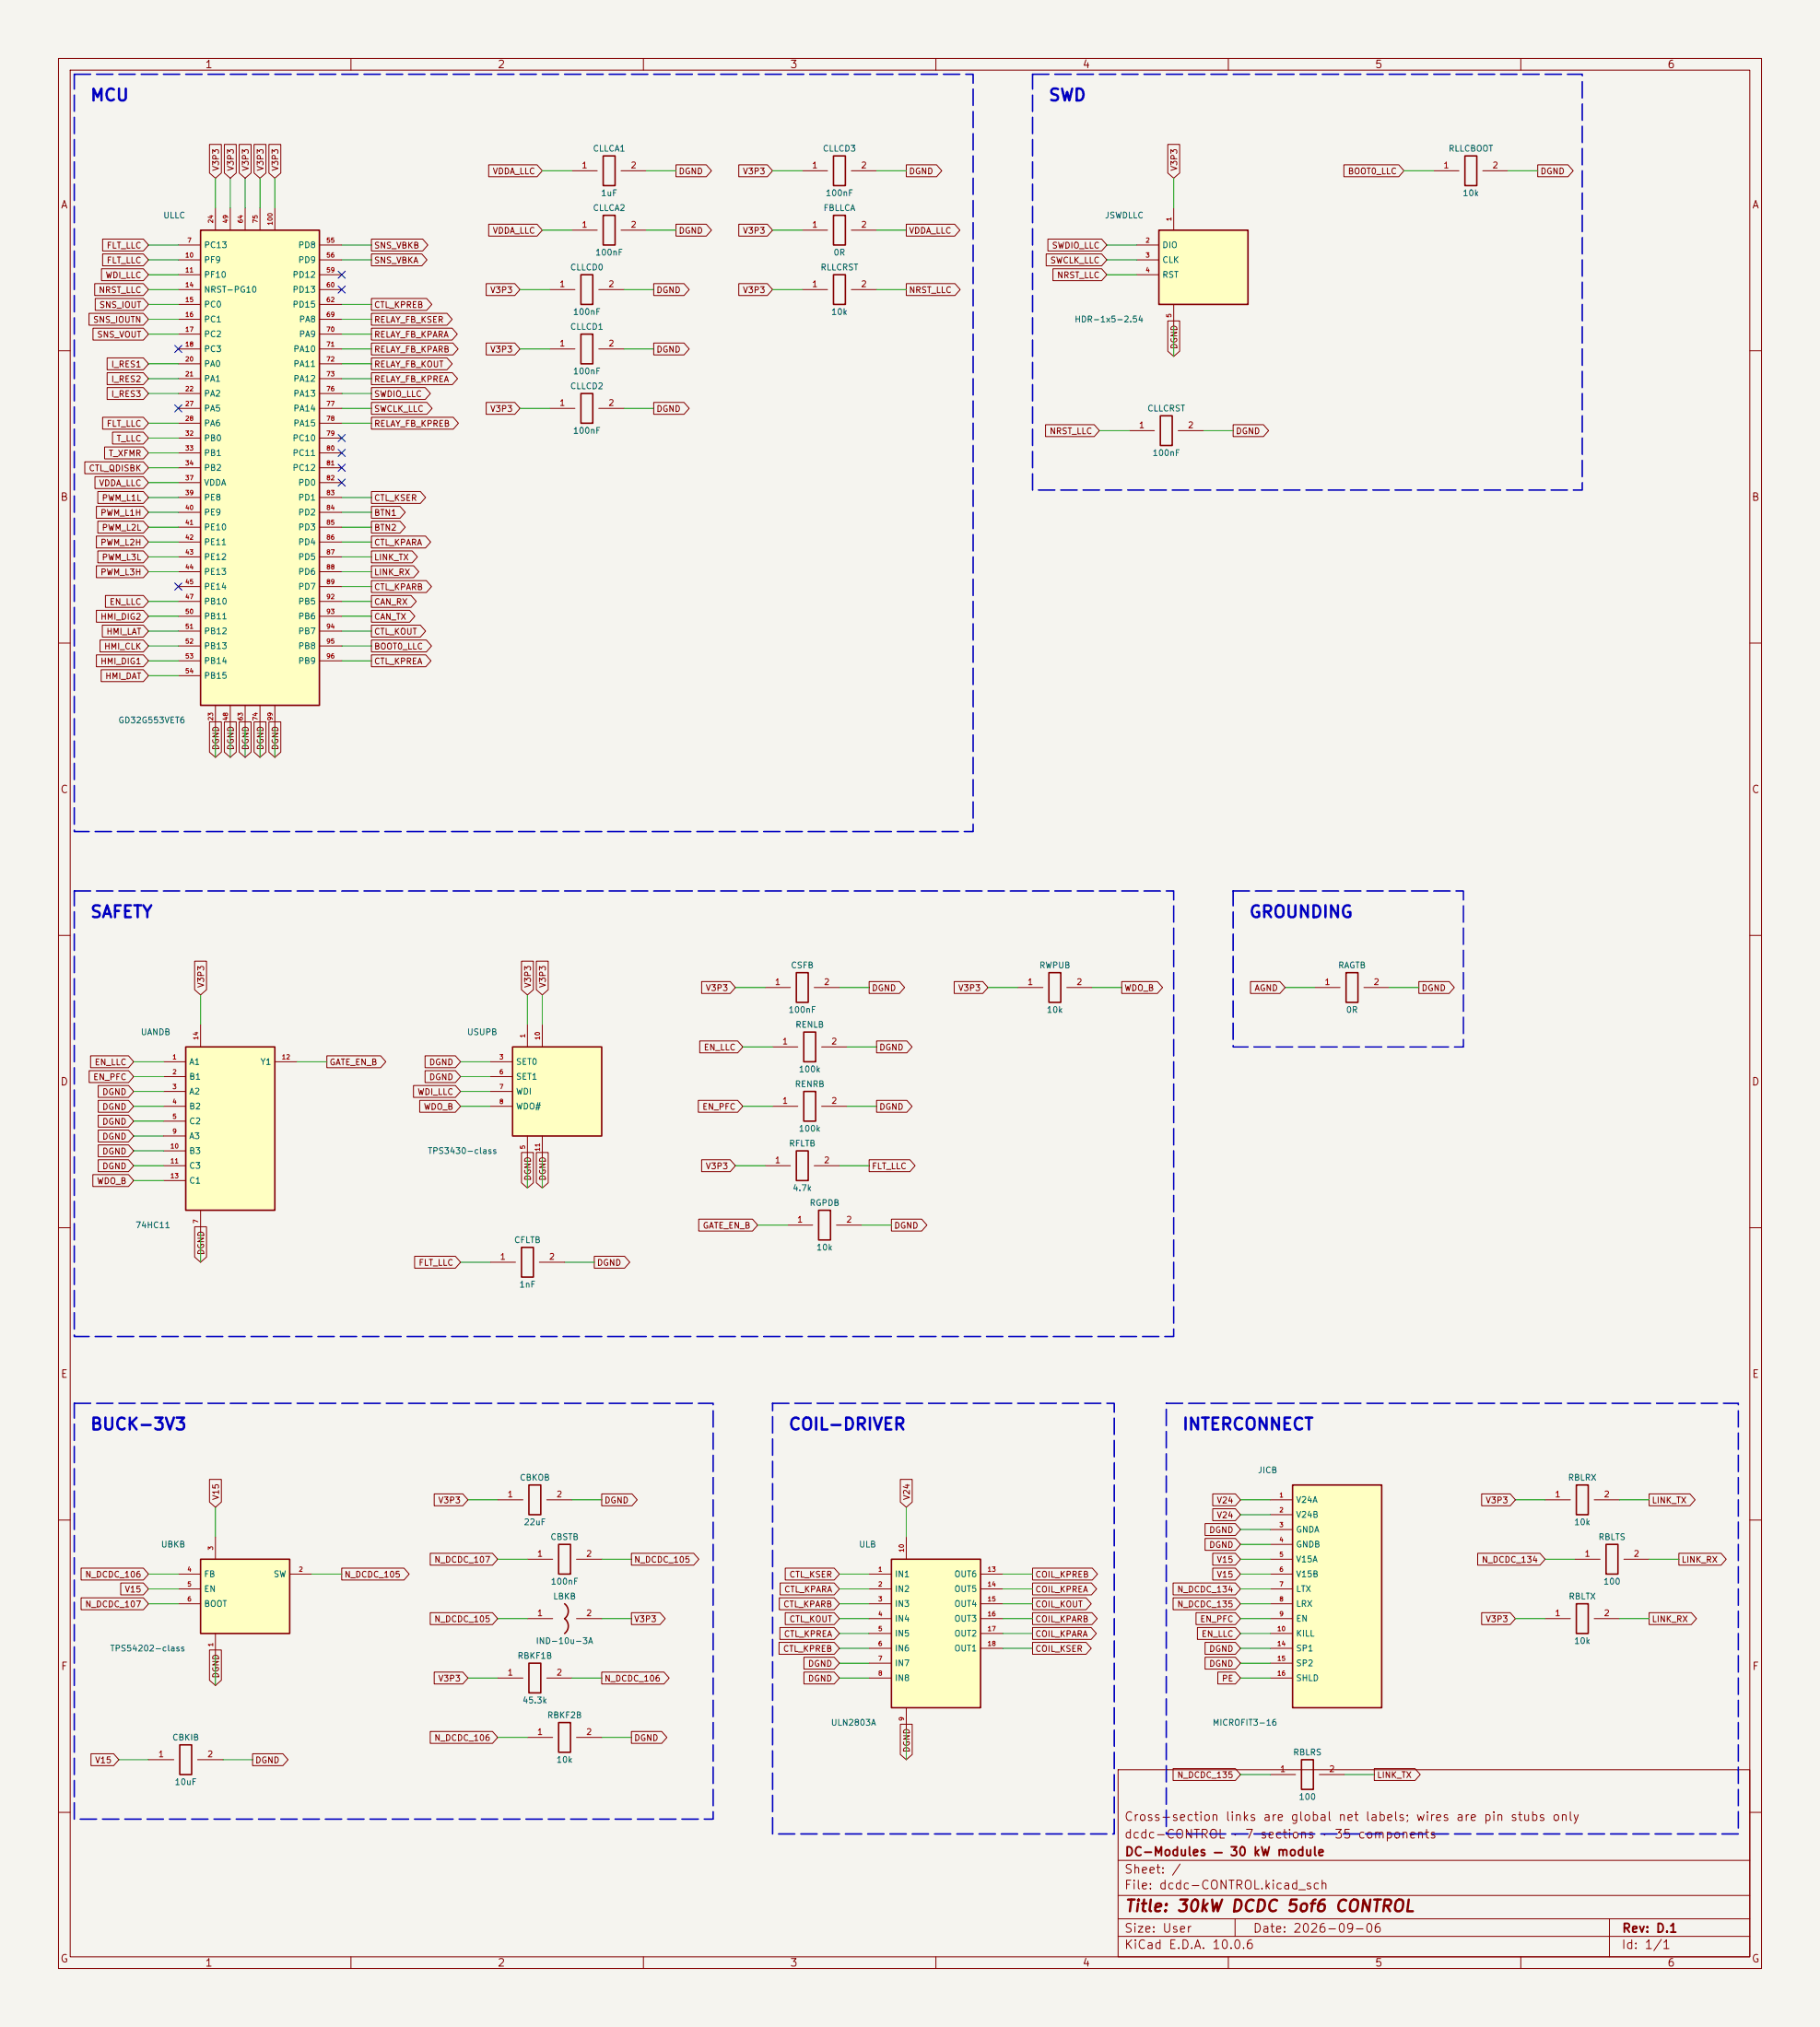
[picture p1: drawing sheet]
<svg xmlns="http://www.w3.org/2000/svg" width="311mm" height="347mm" viewBox="0 0 311 347" stroke-linecap="round" stroke-linejoin="round" font-family="sans-serif">
<path d="M0 0h311.1v346.7h-311.1z" fill="#f5f4ef" stroke="#f5f4ef" stroke-width=".16"/>
<g fill="none" stroke="#840000" stroke-width=".16">
<path d="M10 10h291.1v326.7h-291.1zM12 12h287.2v322.7h-287.2zM60 10v2M110 10v2M160 10v2M210 10v2M260 10v2M10 60h2M299.2 60h1.9M10 110h2M299.2 110h1.9M10 160h2"/>
<path d="M299.2 160h1.9M10 210h2M299.2 210h1.9M10 260h2M299.2 260h1.9M10 310h2M191.1 302.7h108.1v32h-108.1zM191.1 318.2h108.1M299.2 310h1.9M60 334.7v2M110 334.7v2M160 334.7v2"/>
<path d="M191.1 331.2h108.1M191.1 328.2h108.1M191.1 324.2h108.1M210 334.7v2M211.1 328.2v3M260 334.7v2M275.1 328.2v6.5"/>
</g>
<path d="M152.4 266.7h15.2v25.4h-15.2z" fill="#ffffc2"/>
<path d="M250.4 26.7h2.1v5.1h-2.1zM269.5 254h2v5.1h-2zM152.4 266.7h15.2v25.4h-15.2zM274.6 264.2h2v5h-2z" fill="none" stroke="#840000" stroke-width=".25"/>
<g fill="none" stroke="#840000" stroke-width=".16">
<path d="M245.1 29.2h4.3M253.5 29.2h4.3M264.2 256.5h4.3M272.5 256.5h4.4M148.6 269.2h3.8M148.6 271.8h3.8M148.6 274.3h3.8M148.6 276.9h3.8M148.6 279.4h3.8M154.9 262.9v3.8M167.6 269.2h3.8M167.6 271.8h3.8"/>
<path d="M167.6 274.3h3.8M167.6 276.9h3.8M167.6 279.4h3.8M269.2 266.7h4.4M277.6 266.7h4.3M148.6 281.9h3.8M148.6 284.5h3.8M148.6 287h3.8M154.9 292.1v3.8M167.6 281.9h3.8"/>
</g>
<path d="M198.1 39.4h15.3v12.7h-15.3z" fill="#ffffc2"/>
<path d="M198.1 39.4h15.3v12.7h-15.3zM198.4 71.1h2v5.1h-2zM230.1 166.4h2.1v5h-2.1zM136.1 196.8h2.1v5.1h-2.1zM137.4 186.7h2v5.1h-2zM269.5 274.3h2v5.1h-2zM222.5 301h2v5.1h-2z" fill="none" stroke="#840000" stroke-width=".25"/>
<g fill="none" stroke="#840000" stroke-width=".16">
<path d="M200.7 35.6v3.8M194.3 41.9h3.8M194.3 44.5h3.8M194.3 47h3.8M200.7 52.1v3.8M193 73.7h4.4M201.4 73.7h4.3M224.8 168.9h4.3M233.2 168.9h4.3M130.8 199.4h4.3M132.1 189.2h4.3M139.2 199.4h4.3"/>
<path d="M140.5 189.2h4.3M264.2 276.9h4.3M272.5 276.9h4.4M217.2 303.5h4.3M225.6 303.5h4.3"/>
</g>
<path d="M221 254h15.2v38.1h-15.2z" fill="#ffffc2"/>
<path d="M137.4 176.5h2v5.1h-2zM221 254h15.2v38.1h-15.2z" fill="none" stroke="#840000" stroke-width=".25"/>
<g fill="none" stroke="#840000" stroke-width=".16">
<path d="M132.1 179.1h4.3M140.5 179.1h4.3M217.2 256.5h3.8M217.2 259.1h3.8M217.2 261.6h3.8M217.2 264.2h3.8M217.2 266.7h3.8M217.2 269.2h3.8M217.2 271.8h3.8M217.2 274.3h3.8M217.2 276.9h3.8M217.2 279.4h3.8"/>
<path d="M217.2 281.9h3.8M217.2 284.5h3.8M217.2 287h3.8"/>
</g>
<path d="M87.6 179.1h15.3v15.2h-15.3z" fill="#ffffc2"/>
<path d="M87.6 179.1h15.3v15.2h-15.3z" fill="none" stroke="#840000" stroke-width=".25"/>
<path d="M90.2 175.3v3.8M92.7 175.3v3.8M83.8 181.6h3.8M83.8 184.1h3.8M83.8 186.7h3.8M83.8 189.2h3.8M90.2 194.3v3.8M92.7 194.3v3.8" fill="none" stroke="#840000" stroke-width=".16"/>
<path d="M31.7 179.1h15.3v27.9h-15.3z" fill="#ffffc2"/>
<path d="M31.7 179.1h15.3v27.9h-15.3zM136.1 166.4h2.1v5h-2.1zM179.3 166.4h2.1v5h-2.1zM89.2 213.4h2v5h-2zM140 207h2v5.1h-2zM90.4 254h2.1v5.1h-2.1zM30.7 298.4h2.1v5.1h-2.1z" fill="none" stroke="#840000" stroke-width=".25"/>
<g fill="none" stroke="#840000" stroke-width=".16">
<path d="M34.3 175.3v3.8M130.8 168.9h4.3M139.2 168.9h4.3M174 168.9h4.3M182.4 168.9h4.3M27.9 181.6h3.8M27.9 184.1h3.8M27.9 186.7h3.8M27.9 189.2h3.8M27.9 191.8h3.8M27.9 194.3h3.8M27.9 196.8h3.8"/>
<path d="M27.9 199.4h3.8M47 181.6h3.8M27.9 201.9h3.8M34.3 207v3.8M83.8 215.9h4.3M92.2 215.9h4.3M134.6 209.5h4.3M143 209.5h4.3M85.1 256.5h4.3M93.5 256.5h4.3M25.4 301h4.3M33.8 301h4.3"/>
</g>
<path d="M34.3 266.7h15.2v12.7h-15.2z" fill="#ffffc2"/>
<g fill="none" stroke="#840000" stroke-width=".25">
<path d="M103.1 36.8h2.1v5.1h-2.1zM103.1 26.7h2.1v5.1h-2.1zM142.5 36.8h2v5.1h-2zM142.5 26.7h2v5.1h-2zM99.3 47h2v5.1h-2zM99.3 57.2h2v5h-2zM142.5 47h2v5.1h-2zM99.3 67.3h2v5.1h-2zM34.3 266.7h15.2v12.7h-15.2zM95.5 264.2h2v5h-2zM96.5 274.3a1.59 1.59 0 0 1 0 2.6 1.59 1.59 0 0 1 0 2.5M90.4 284.5h2.1v5.1h-2.1z"/>
<path d="M95.5 294.6h2v5.1h-2z"/>
</g>
<g fill="none" stroke="#840000" stroke-width=".16">
<path d="M97.8 39.4h4.3M97.8 29.2h4.3M106.2 39.4h4.3M106.2 29.2h4.3M137.2 39.4h4.3M137.2 29.2h4.3M145.5 39.4h4.4M145.5 29.2h4.4M94 49.5h4.3M94 59.7h4.3M102.4 49.5h4.3M102.4 59.7h4.3"/>
<path d="M137.2 49.5h4.3M145.5 49.5h4.4M94 69.9h4.3M102.4 69.9h4.3M30.5 269.2h3.8M30.5 271.8h3.8M30.5 274.3h3.8M36.8 262.9v3.8M36.8 279.4v3.8M49.5 269.2h3.8M90.2 266.7h4.3M90.2 276.9h4.3"/>
<path d="M98.6 266.7h4.3M98.6 276.9h4.3M85.1 287h4.3M90.2 297.2h4.3M93.5 287h4.3M98.6 297.2h4.3"/>
</g>
<path d="M34.3 39.4h20.3v81.2h-20.3z" fill="#ffffc2"/>
<path d="M34.3 39.4h20.3v81.2h-20.3z" fill="none" stroke="#840000" stroke-width=".25"/>
<g fill="none" stroke="#840000" stroke-width=".16">
<path d="M35.8 24.7h2v4.9l-1 .9-1-.9zM36.8 35.6v3.8M38.4 24.7h2v4.9l-1 .9-1-.9zM39.4 35.6v3.8M40.9 24.7h2v4.9l-1 .9-1-.9zM41.9 35.6v3.8M43.4 24.7h2.1v4.9l-1.1 .9-1-.9zM44.4 35.6v3.8M46 24.7h2v4.9l-1 .9-1-.9zM47 35.6v3.8M83.5 28.2h8.3l.9 1-.9 1h-8.3zM83.5 38.4h8.3l.9 1-.9 1h-8.3z"/>
<path d="M115.6 28.2h5.1l.9 1-.9 1h-5.1zM115.6 38.4h5.1l.9 1-.9 1h-5.1zM126.3 28.2h4.9l.9 1-.9 1h-4.9zM126.3 38.4h4.9l.9 1-.9 1h-4.9zM154.9 28.2h5.2l.9 1-.9 1h-5.2zM154.9 38.4h8.3l.9 1-.9 1h-8.3zM199.6 24.7h2.1v4.9l-1 .9-1.1-.9zM229.8 28.2h9.3l.9 1-.9 1h-9.3zM262.9 28.2h5.2l.9 1-.9 1h-5.2zM15.2 53.6h9.3l.9 1-.9 1h-9.3zM15.9 56.1h8.6l.9 1.1-.9 1h-8.6zM16.2 48.5h8.3l.9 1-.9 1h-8.3z"/>
<path d="M16.3 51.1h8.2l.9 1-.9 1h-8.2zM17.3 46h7.2l.9 1-.9 1h-7.2zM17.5 43.4h7l.9 1.1-.9 1h-7zM17.5 40.9h7l.9 1-.9 1h-7zM30.5 41.9h3.8M30.5 44.5h3.8M30.5 47h3.8M30.5 49.5h3.8M30.5 52.1h3.8M30.5 54.6h3.8M30.5 57.2h3.8M30.5 59.7h3.8"/>
<path d="M54.6 41.9h3.8M54.6 44.5h3.8M54.6 47h3.8M54.6 49.5h3.8M54.6 52.1h3.8M54.6 54.6h3.8M54.6 57.2h3.8M54.6 59.7h3.8M63.5 51.1h9.4l.9 1-.9 1h-9.4zM63.5 53.6h12.9l.9 1-.9 1h-12.9zM63.5 56.1h13.8l.9 1.1-.9 1h-13.8zM63.5 58.7h13.9l.9 1-.9 1h-13.9z"/>
<path d="M63.5 43.4h8.6l.9 1.1-.9 1h-8.6zM63.5 40.9h8.8l.8 1-.8 1h-8.8zM83.1 48.5h4.9l.9 1-.9 1h-4.9zM83.1 58.7h4.9l.9 1-.9 1h-4.9zM111.8 48.5h5.1l.9 1-.9 1h-5.1zM111.8 58.7h5.1l.9 1-.9 1h-5.1zM126.3 48.5h4.9l.9 1-.9 1h-4.9zM154.9 48.5h8.4l.9 1-.9 1h-8.4zM178.9 43.4h9.4l.9 1.1-.9 1h-9.4zM179.1 40.9h9.2l.9 1-.9 1h-9.2zM180 46h8.3l.9 1-.9 1h-8.3zM199.6 54.9h2.1v5.2l-1 .9-1.1-.9z"/>
<path d="M14.5 79h10l.9 1-.9 1h-10zM17.5 71.4h7l.9 1-.9 1h-7zM17.9 76.5h6.6l.9 1-.9 1h-6.6zM18.3 63.8h6.2l.9 1-.9 1h-6.2zM18.3 61.2h6.2l.9 1-.9 1h-6.2zM18.3 66.3h6.2l.9 1-.9 1h-6.2zM19.2 73.9h5.3l.9 1-.9 1h-5.3zM30.5 62.2h3.8M30.5 64.8h3.8M30.5 67.3h3.8M30.5 69.9h3.8M30.5 72.4h3.8"/>
<path d="M30.5 74.9h3.8M30.5 77.5h3.8M54.6 62.2h3.8M54.6 64.8h3.8M54.6 67.3h3.8M54.6 69.9h3.8M54.6 72.4h3.8M54.6 74.9h3.8M54.6 77.5h3.8M63.5 61.2h12.9l.9 1-.9 1h-12.9zM63.5 63.8h13.8l.9 1-.9 1h-13.8zM63.5 66.3h9.2l.9 1-.9 1h-9.2z"/>
<path d="M63.5 68.8h9.5l.9 1.1-.9 1h-9.5zM63.5 71.4h14l.9 1-.9 1h-14zM83.1 68.8h4.9l.9 1.1-.9 1h-4.9zM111.8 68.8h5.1l.9 1.1-.9 1h-5.1zM178.7 72.6h8.4l.9 1.1-.9 1h-8.4zM210.8 72.6h5.2l.9 1.1-.9 1h-5.2zM16.2 81.5h8.3l.9 1.1-.9 1h-8.3zM16.5 86.6h8l.9 1-.9 1h-8zM16.5 91.7h8l.9 1-.9 1h-8zM16.5 96.8h8l.9 1-.9 1h-8zM16.7 84.1h7.8l.9 1-.9 1h-7.8zM16.7 89.2h7.8l.9 1-.9 1h-7.8z"/>
<path d="M16.7 94.2h7.8l.9 1.1-.9 1h-7.8zM30.5 80h3.8M30.5 82.6h3.8M30.5 85.1h3.8M30.5 87.6h3.8M30.5 90.2h3.8M30.5 92.7h3.8M30.5 95.3h3.8M30.5 97.8h3.8M54.6 80h3.8M54.6 82.6h3.8M54.6 85.1h3.8"/>
<path d="M54.6 87.6h3.8M54.6 90.2h3.8M54.6 92.7h3.8M54.6 95.3h3.8M54.6 97.8h3.8M63.5 91.7h9.2l.9 1-.9 1h-9.2zM63.5 94.2h7l.9 1.1-.9 1h-7zM63.5 96.8h7.2l.9 1-.9 1h-7.2zM63.5 84.1h8.4l.9 1-.9 1h-8.4zM63.5 86.6h4.9l.9 1-.9 1h-4.9zM63.5 89.2h4.9l.9 1-.9 1h-4.9zM63.5 99.3h9.4l.9 1-.9 1h-9.4z"/>
<path d="M16.5 104.4h8l.9 1-.9 1h-8zM16.5 112h8l.9 1-.9 1h-8zM17.1 109.5h7.4l.9 1-.9 1h-7.4zM17.3 114.6h7.2l.9 1-.9 1h-7.2zM17.5 106.9h7l.9 1-.9 1.1h-7zM18 101.9h6.5l.9 1-.9 1h-6.5zM30.5 100.3h3.8M30.5 102.9h3.8M30.5 105.4h3.8M30.5 107.9h3.8M30.5 110.5h3.8M30.5 113h3.8"/>
<path d="M30.5 115.6h3.8M54.6 100.3h3.8M54.6 102.9h3.8M54.6 105.4h3.8M54.6 107.9h3.8M54.6 110.5h3.8M54.6 113h3.8M63.5 106.9h8.4l.9 1-.9 1.1h-8.4zM63.5 101.9h6.8l.9 1-.9 1h-6.8zM63.5 104.4h6.5l.9 1-.9 1h-6.5zM63.5 109.5h9.4l.9 1-.9 1h-9.4zM63.5 112h9.3l.9 1-.9 1h-9.3z"/>
<path d="M35.8 123.5h2v5.2l-1 .8-1-.8zM36.8 120.6v3.9M38.4 123.5h2v5.2l-1 .8-1-.8zM39.4 120.6v3.9M40.9 123.5h2v5.2l-1 .8-1-.8zM41.9 120.6v3.9M43.4 123.5h2.1v5.2l-1.1 .8-1-.8zM44.4 120.6v3.9M46 123.5h2v5.2l-1 .8-1-.8zM47 120.6v3.9M33.3 164.4h2v4.9l-1 .9-1-.9zM89.2 164.4h2v4.9l-1 .9-1-.9z"/>
<path d="M91.7 164.4h2v4.9l-1 .9-1-.9zM119.6 178.1h6.5l.9 1-.9 1h-6.5zM120 167.9h4.8l.9 1-.9 1h-4.8zM148.6 167.9h5.2l.9 1-.9 1h-5.2zM149.9 178.1h5.1l.9 1-.9 1h-5.1zM163.1 167.9h4.9l.9 1-.9 1h-4.9zM191.8 167.9h6.1l.9 1-.9 1h-6.1zM213.8 167.9h5l.9 1-.9 1h-5zM242.6 167.9h5.1l.9 1-.9 1h-5.1zM15.2 183.1h6.8l.9 1-.9 1.1h-6.8zM15.5 180.6h6.5l.9 1-.9 1h-6.5zM16.8 185.7h5.2l.9 1-.9 1h-5.2z"/>
<path d="M16.8 198.4h5.2l.9 1-.9 1h-5.2zM16.8 195.8h5.2l.9 1-.9 1.1h-5.2zM16.8 193.3h5.2l.9 1-.9 1h-5.2zM16.8 190.8h5.2l.9 1-.9 1h-5.2zM16.8 188.2h5.2l.9 1-.9 1h-5.2zM55.9 180.6h9.2l.9 1-.9 1h-9.2zM70.7 185.7h7.2l.8 1-.8 1h-7.2zM71.8 188.2h6.1l.8 1-.8 1h-6.1zM72.7 183.1h5.2l.8 1-.8 1.1h-5.2zM72.7 180.6h5.2l.8 1-.8 1h-5.2zM89.2 197.1h2v5.2l-1 .9-1-.9zM91.7 197.1h2v5.2l-1 .9-1-.9z"/>
<path d="M119.4 188.2h6.7l.9 1-.9 1h-6.7zM120 198.4h4.8l.9 1-.9 1h-4.8zM148.6 198.4h7l.8 1-.8 1h-7zM149.9 188.2h5.1l.9 1-.9 1h-5.1zM15.9 200.9h6.1l.9 1-.9 1h-6.1zM33.3 209.8h2v5.2l-1 .9-1-.9zM70.9 214.9h7l.8 1-.8 1h-7zM101.6 214.9h5.2l.9 1-.9 1h-5.2zM119.5 208.5h9.2l.8 1-.8 1.1h-9.2zM152.4 208.5h5.2l.9 1-.9 1.1h-5.2zM35.8 253h2v3.9l-1 .9-1-.9zM74.2 255.5h4.9l.9 1-.9 1.1h-4.9z"/>
<path d="M102.9 255.5h5.1l.9 1-.9 1.1h-5.1zM153.9 253h2.1v3.9l-1.1 .9-1-.9zM207.3 258.1h3.9l.9 1-.9 1h-3.9zM207.3 255.5h3.9l.9 1-.9 1.1h-3.9zM253.3 255.5h4.9l.9 1-.9 1.1h-4.9zM281.9 255.5h7l.9 1-.9 1.1h-7zM13.9 273.3h10.6l.9 1-.9 1h-10.6zM13.9 268.2h10.6l.9 1-.9 1.1h-10.6zM20.6 270.8h3.9l.9 1-.9 1h-3.9zM58.4 268.2h10.7l.9 1-.9 1.1h-10.7zM73.6 275.8h10.6l.9 1.1-.9 1h-10.6zM73.6 265.7h10.6l.9 1-.9 1h-10.6z"/>
<path d="M107.9 265.7h10.7l.9 1-.9 1h-10.7zM107.9 275.8h4.9l.9 1.1-.9 1h-4.9zM133.2 273.3h9.4l.9 1-.9 1h-9.4zM133.3 278.4h9.3l.9 1-.9 1h-9.3zM133.4 270.8h9.2l.9 1-.9 1h-9.2zM134.2 275.8h8.4l.9 1.1-.9 1h-8.4zM134.2 268.2h8.4l.9 1-.9 1.1h-8.4zM176.5 278.4h10l.9 1-.9 1h-10zM176.5 275.8h10.2l.9 1.1-.9 1h-10.2zM176.5 273.3h9.2l.9 1-.9 1h-9.2zM176.5 270.8h10.1l.9 1-.9 1h-10.1zM176.5 268.2h10.2l.9 1-.9 1.1h-10.2z"/>
<path d="M200.6 273.3h10.6l.9 1-.9 1h-10.6zM200.6 270.8h10.6l.9 1-.9 1h-10.6zM204.5 275.8h6.7l.9 1.1-.9 1h-6.7zM204.7 278.4h6.5l.9 1-.9 1h-6.5zM206 263.1h5.2l.9 1.1-.9 1h-5.2zM206 260.6h5.2l.9 1-.9 1h-5.2zM207.3 268.2h3.9l.9 1-.9 1.1h-3.9zM207.3 265.7h3.9l.9 1-.9 1h-3.9zM252.6 265.7h10.7l.9 1-.9 1h-10.7zM253.3 275.8h4.9l.9 1.1-.9 1h-4.9zM281.9 275.8h7.3l.8 1.1-.8 1h-7.3zM287 265.7h7.2l.9 1-.9 1h-7.2z"/>
<path d="M15.6 300h3.8l.9 1-.9 1h-3.8zM35.8 282.2h2v5.2l-1 .9-1-.9zM43.2 300h5.2l.8 1-.8 1h-5.2zM73.6 296.2h10.6l.9 1-.9 1h-10.6zM74.2 286h4.9l.9 1-.9 1h-4.9zM102.9 286h10.6l.9 1-.9 1h-10.6zM107.9 296.2h5.2l.9 1-.9 1h-5.2zM133.2 280.9h9.4l.9 1-.9 1.1h-9.4zM137.4 286h5.2l.9 1-.9 1h-5.2zM137.4 283.5h5.2l.9 1-.9 1h-5.2zM153.9 294.9h2.1v5.2l-1.1 .9-1-.9zM176.5 280.9h9.2l.9 1-.9 1.1h-9.2z"/>
<path d="M206 280.9h5.2l.9 1-.9 1.1h-5.2zM206 283.5h5.2l.9 1-.9 1h-5.2zM208.2 286h3l.9 1-.9 1h-3zM200.6 302.5h10.6l.9 1-.9 1h-10.6zM234.9 302.5h7l.9 1-.9 1h-7z"/>
</g>
<g fill="none" stroke="#009600" stroke-width=".16">
<path d="M36.8 30.5v5.1M39.4 30.5v5.1M41.9 30.5v5.1M44.4 30.5v5.1M47 30.5v5.1M92.7 29.2h5.1M92.7 39.4h5.1M110.5 29.2h5.1M110.5 39.4h5.1M132.1 29.2h5.1M132.1 39.4h5.1M149.9 29.2h5"/>
<path d="M149.9 39.4h5M200.7 30.5v5.1M240 29.2h5.1M257.8 29.2h5.1M25.4 41.9h5.1M25.4 44.5h5.1M25.4 49.5h5.1M25.4 47h5.1M25.4 52.1h5.1M25.4 54.6h5.1M25.4 57.2h5.1M58.4 41.9h5.1"/>
<path d="M58.4 44.5h5.1M58.4 59.7h5.1M58.4 52.1h5.1M58.4 54.6h5.1M58.4 57.2h5.1M88.9 49.5h5.1M88.9 59.7h5.1M106.7 49.5h5.1M106.7 59.7h5.1M132.1 49.5h5.1M149.9 49.5h5M189.2 41.9h5.1"/>
<path d="M189.2 44.5h5.1M189.2 47h5.1M200.7 55.9v5.1M25.4 72.4h5.1M25.4 67.3h5.1M25.4 64.8h5.1M25.4 62.2h5.1M25.4 77.5h5.1M25.4 74.9h5.1M58.4 69.9h5.1M58.4 72.4h5.1M58.4 67.3h5.1"/>
<path d="M58.4 64.8h5.1M58.4 62.2h5.1M88.9 69.9h5.1M106.7 69.9h5.1M188 73.7h5M205.7 73.7h5.1M25.4 92.7h5.1M25.4 90.2h5.1M25.4 87.6h5.1M25.4 85.1h5.1M25.4 97.8h5.1M25.4 95.3h5.1"/>
<path d="M25.4 82.6h5.1M25.4 80h5.1M58.4 92.7h5.1M58.4 90.2h5.1M58.4 87.6h5.1M58.4 85.1h5.1M58.4 97.8h5.1M58.4 95.3h5.1M25.4 113h5.1M25.4 110.5h5.1M25.4 107.9h5.1M25.4 105.4h5.1"/>
<path d="M25.4 102.9h5.1M25.4 115.6h5.1M58.4 113h5.1M58.4 110.5h5.1M58.4 107.9h5.1M58.4 105.4h5.1M58.4 102.9h5.1M58.4 100.3h5.1M36.8 124.5v5M39.4 124.5v5M41.9 124.5v5M44.4 124.5v5"/>
<path d="M47 124.5v5M34.3 170.2v5.1M90.2 170.2v5.1M92.7 170.2v5.1M125.7 168.9h5.1M127 179.1h5.1M143.5 168.9h5.1M144.8 179.1h5.1M168.9 168.9h5.1M186.7 168.9h5.1M219.7 168.9h5.1M237.5 168.9h5.1"/>
<path d="M22.9 189.2h5M22.9 194.3h5M22.9 186.7h5M22.9 196.8h5M22.9 184.1h5M22.9 199.4h5M22.9 181.6h5M22.9 191.8h5M50.8 181.6h5.1M78.7 189.2h5.1M78.7 186.7h5.1M78.7 184.1h5.1"/>
<path d="M78.7 181.6h5.1M90.2 198.1v5.1M92.7 198.1v5.1M125.7 199.4h5.1M127 189.2h5.1M143.5 199.4h5.1M144.8 189.2h5.1M22.9 201.9h5M34.3 210.8v5.1M78.7 215.9h5.1M96.5 215.9h5.1M129.5 209.5h5.1"/>
<path d="M147.3 209.5h5.1M36.8 257.8v5.1M80 256.5h5.1M97.8 256.5h5.1M154.9 257.8v5.1M212.1 256.5h5.1M212.1 259.1h5.1M259.1 256.5h5.1M276.9 256.5h5M25.4 269.2h5.1M25.4 271.8h5.1M25.4 274.3h5.1"/>
<path d="M53.3 269.2h5.1M85.1 276.9h5.1M85.1 266.7h5.1M102.9 276.9h5M102.9 266.7h5M143.5 276.9h5.1M143.5 269.2h5.1M143.5 271.8h5.1M143.5 274.3h5.1M143.5 279.4h5.1M171.4 276.9h5.1M171.4 269.2h5.1"/>
<path d="M171.4 271.8h5.1M171.4 274.3h5.1M171.4 279.4h5.1M212.1 261.6h5.1M212.1 276.9h5.1M212.1 269.2h5.1M212.1 271.8h5.1M212.1 274.3h5.1M212.1 266.7h5.1M212.1 279.4h5.1M212.1 264.2h5.1M259.1 276.9h5.1"/>
<path d="M264.2 266.7h5M276.9 276.9h5M281.9 266.7h5.1M36.8 283.2v5.1M80 287h5.1M85.1 297.2h5.1M97.8 287h5.1M102.9 297.2h5M143.5 287h5.1M143.5 284.5h5.1M143.5 281.9h5.1M154.9 295.9v5.1"/>
<path d="M171.4 281.9h5.1M212.1 287h5.1M212.1 284.5h5.1M212.1 281.9h5.1M20.3 301h5.1M38.1 301h5.1M212.1 303.5h5.1M229.9 303.5h5"/>
</g>
<g fill="none" stroke="#000084" stroke-width=".16">
<path d="M29.9 59.1l1.2 1.2M31.1 59.1l-1.2 1.2M57.8 46.4l1.2 1.2M57.8 48.9l1.2 1.2M59 46.4l-1.2 1.2M59 48.9l-1.2 1.2M29.9 69.2l1.2 1.3M31.1 69.2l-1.2 1.3M57.8 76.9l1.2 1.2M57.8 79.4l1.2 1.2M57.8 74.3l1.2 1.2M59 76.9l-1.2 1.2"/>
<path d="M59 79.4l-1.2 1.2M59 74.3l-1.2 1.2M29.9 99.7l1.2 1.2M31.1 99.7l-1.2 1.2M57.8 81.9l1.2 1.3M59 81.9l-1.2 1.3"/>
</g>
<path d="M12.7 12.7h153.7v129.5h-153.7zM176.5 12.7h94v71.1h-94zM12.7 152.4h188v76.2h-188zM210.8 152.4h39.4v26.7h-39.4zM12.7 240h109.2v71.1h-109.2zM132.1 240h58.4v73.7h-58.4zM199.4 240h97.8v73.7h-97.8z" fill="none" stroke="#0000c2" stroke-width=".25" stroke-dasharray="2.8 1"/>
<g font-size="2" fill="#0000c2">
<text x="15.3" y="17.8">MCU</text>
<text x="179.1" y="17.8">SWD</text>
<text x="15.3" y="157.5">SAFETY</text>
<text x="213.4" y="157.5">GROUNDING</text>
<text x="15.3" y="245.1">BUCK-3V3</text>
<text x="134.7" y="245.1">COIL-DRIVER</text>
<text x="202" y="245.1">INTERCONNECT</text>
</g>
<text font-size="2" fill="#840000" x="192.1" y="327.5">Title: 30kW DCDC 5of6 CONTROL</text>
<g font-size="1.5" fill="#840000">
<text x="192.1" y="311.8">Cross-section links are global net labels; wires are pin stubs only</text>
<text x="192.1" y="314.8">dcdc-CONTROL · 7 sections · 35 components</text>
<text x="192.2" y="317.8">DC-Modules — 30 kW module</text>
<text x="192.1" y="323.5">File: dcdc-CONTROL.kicad_sch</text>
<text x="192.1" y="320.8">Sheet: /</text>
<text x="192.1" y="333.7">KiCad E.D.A. 10.0.6</text>
<text x="192.1" y="330.9">Size: User</text>
<text x="214.1" y="330.9">Date: 2026-09-06</text>
<text x="277.1" y="333.7">Id: 1/1</text>
<text x="277.2" y="330.9">Rev: D.1</text>
</g>
<g font-size="1.3" fill="#840000">
<text x="35" y="12">1</text>
<text x="85" y="12">2</text>
<text x="135" y="12">3</text>
<text x="185" y="12">4</text>
<text x="235" y="12">5</text>
<text x="285" y="12">6</text>
<text x="10.3" y="36">A</text>
<text x="299.5" y="36">A</text>
<text x="10.2" y="86">B</text>
<text x="299.4" y="86">B</text>
<text x="10.2" y="136">C</text>
<text x="299.4" y="136">C</text>
<text x="10.2" y="186">D</text>
<text x="299.4" y="186">D</text>
<text x="10.3" y="236">E</text>
<text x="299.4" y="236">E</text>
<text x="10.3" y="286">F</text>
<text x="299.5" y="286">F</text>
<text x="10.2" y="336">G</text>
<text x="299.4" y="336">G</text>
<text x="35" y="336.7">1</text>
<text x="85" y="336.7">2</text>
<text x="135" y="336.7">3</text>
<text x="185" y="336.7">4</text>
<text x="235" y="336.7">5</text>
<text x="285" y="336.7">6</text>
</g>
<g font-size="1" fill="#840000">
<text x="37.7" y="29.3" transform="rotate(-90 37.7 29.3)">V3P3</text>
<text x="40.2" y="29.3" transform="rotate(-90 40.2 29.3)">V3P3</text>
<text x="42.8" y="29.3" transform="rotate(-90 42.8 29.3)">V3P3</text>
<text x="45.3" y="29.3" transform="rotate(-90 45.3 29.3)">V3P3</text>
<text x="47.8" y="29.3" transform="rotate(-90 47.8 29.3)">V3P3</text>
<text x="201.5" y="29.3" transform="rotate(-90 201.5 29.3)">V3P3</text>
<text x="84.2" y="30.1">VDDA_LLC</text>
<text x="115.9" y="30.1">DGND</text>
<text x="126.9" y="30.1">V3P3</text>
<text x="155.3" y="30.1">DGND</text>
<text x="230.4" y="30.1">BOOT0_LLC</text>
<text x="263.3" y="30.1">DGND</text>
<text x="84.2" y="40.2">VDDA_LLC</text>
<text x="115.9" y="40.2">DGND</text>
<text x="126.9" y="40.2">V3P3</text>
<text x="155.3" y="40.2">VDDA_LLC</text>
<text x="18" y="47.8">WDI_LLC</text>
<text x="18.2" y="45.3">FLT_LLC</text>
<text x="18.2" y="42.8">FLT_LLC</text>
<text x="63.9" y="45.3">SNS_VBKA</text>
<text x="63.9" y="42.8">SNS_VBKB</text>
<text x="179.5" y="45.3">SWCLK_LLC</text>
<text x="179.8" y="42.8">SWDIO_LLC</text>
<text x="180.6" y="47.8">NRST_LLC</text>
<text x="16.8" y="50.4">NRST_LLC</text>
<text x="16.9" y="52.9">SNS_IOUT</text>
<text x="63.9" y="52.9">CTL_KPREB</text>
<text x="83.7" y="50.4">V3P3</text>
<text x="112.1" y="50.4">DGND</text>
<text x="126.9" y="50.4">V3P3</text>
<text x="155.3" y="50.4">NRST_LLC</text>
<text x="15.8" y="55.5">SNS_IOUTN</text>
<text x="16.5" y="58">SNS_VOUT</text>
<text x="63.9" y="55.5">RELAY_FB_KSER</text>
<text x="63.9" y="58">RELAY_FB_KPARA</text>
<text x="201.5" y="59.8" transform="rotate(-90 201.5 59.8)">DGND</text>
<text x="18.9" y="65.6">I_RES2</text>
<text x="18.9" y="63.1">I_RES1</text>
<text x="63.9" y="60.5">RELAY_FB_KPARB</text>
<text x="63.9" y="63.1">RELAY_FB_KOUT</text>
<text x="63.9" y="65.6">RELAY_FB_KPREA</text>
<text x="83.7" y="60.5">V3P3</text>
<text x="112.1" y="60.5">DGND</text>
<text x="18.9" y="68.2">I_RES3</text>
<text x="63.9" y="68.2">SWDIO_LLC</text>
<text x="63.9" y="70.7">SWCLK_LLC</text>
<text x="83.7" y="70.7">V3P3</text>
<text x="112.1" y="70.7">DGND</text>
<text x="18.2" y="73.2">FLT_LLC</text>
<text x="19.8" y="75.8">T_LLC</text>
<text x="63.9" y="73.2">RELAY_FB_KPREB</text>
<text x="179.4" y="74.5">NRST_LLC</text>
<text x="211.2" y="74.5">DGND</text>
<text x="15.1" y="80.9">CTL_QDISBK</text>
<text x="16.8" y="83.4">VDDA_LLC</text>
<text x="18.5" y="78.3">T_XFMR</text>
<text x="17.1" y="88.5">PWM_L1H</text>
<text x="17.3" y="85.9">PWM_L1L</text>
<text x="63.9" y="85.9">CTL_KSER</text>
<text x="63.9" y="88.5">BTN1</text>
<text x="17.1" y="93.6">PWM_L2H</text>
<text x="17.3" y="91">PWM_L2L</text>
<text x="63.9" y="93.6">CTL_KPARA</text>
<text x="63.9" y="91">BTN2</text>
<text x="17.1" y="98.6">PWM_L3H</text>
<text x="17.3" y="96.1">PWM_L3L</text>
<text x="63.9" y="96.1">LINK_TX</text>
<text x="63.9" y="98.6">LINK_RX</text>
<text x="63.9" y="101.2">CTL_KPARB</text>
<text x="17.1" y="106.3">HMI_DIG2</text>
<text x="18.6" y="103.7">EN_LLC</text>
<text x="63.9" y="103.7">CAN_RX</text>
<text x="63.9" y="106.3">CAN_TX</text>
<text x="17.1" y="113.9">HMI_DIG1</text>
<text x="17.7" y="111.3">HMI_CLK</text>
<text x="18.1" y="108.8">HMI_LAT</text>
<text x="63.9" y="108.8">CTL_KOUT</text>
<text x="63.9" y="111.3">BOOT0_LLC</text>
<text x="63.9" y="113.9">CTL_KPREA</text>
<text x="17.9" y="116.4">HMI_DAT</text>
<text x="37.7" y="128.4" transform="rotate(-90 37.7 128.4)">DGND</text>
<text x="40.2" y="128.4" transform="rotate(-90 40.2 128.4)">DGND</text>
<text x="42.8" y="128.4" transform="rotate(-90 42.8 128.4)">DGND</text>
<text x="45.3" y="128.4" transform="rotate(-90 45.3 128.4)">DGND</text>
<text x="47.8" y="128.4" transform="rotate(-90 47.8 128.4)">DGND</text>
<text x="35.1" y="169" transform="rotate(-90 35.1 169)">V3P3</text>
<text x="91" y="169" transform="rotate(-90 91 169)">V3P3</text>
<text x="93.6" y="169" transform="rotate(-90 93.6 169)">V3P3</text>
<text x="120.6" y="169.8">V3P3</text>
<text x="149" y="169.8">DGND</text>
<text x="163.7" y="169.8">V3P3</text>
<text x="192.1" y="169.8">WDO_B</text>
<text x="214.4" y="169.8">AGND</text>
<text x="242.9" y="169.8">DGND</text>
<text x="120.2" y="179.9">EN_LLC</text>
<text x="150.2" y="179.9">DGND</text>
<text x="15.9" y="185">EN_PFC</text>
<text x="16.1" y="182.5">EN_LLC</text>
<text x="56.3" y="182.5">GATE_EN_B</text>
<text x="73.3" y="185">DGND</text>
<text x="73.3" y="182.5">DGND</text>
<text x="17.4" y="187.5">DGND</text>
<text x="17.4" y="190.1">DGND</text>
<text x="71.3" y="187.5">WDI_LLC</text>
<text x="72.4" y="190.1">WDO_B</text>
<text x="120" y="190.1">EN_PFC</text>
<text x="150.2" y="190.1">DGND</text>
<text x="17.4" y="197.7">DGND</text>
<text x="17.4" y="195.2">DGND</text>
<text x="17.4" y="192.6">DGND</text>
<text x="16.5" y="202.8">WDO_B</text>
<text x="17.4" y="200.2">DGND</text>
<text x="91" y="202.1" transform="rotate(-90 91 202.1)">DGND</text>
<text x="93.6" y="202.1" transform="rotate(-90 93.6 202.1)">DGND</text>
<text x="120.6" y="200.2">V3P3</text>
<text x="149" y="200.2">FLT_LLC</text>
<text x="35.1" y="214.8" transform="rotate(-90 35.1 214.8)">DGND</text>
<text x="120.1" y="210.4">GATE_EN_B</text>
<text x="152.8" y="210.4">DGND</text>
<text x="71.5" y="216.7">FLT_LLC</text>
<text x="102" y="216.7">DGND</text>
<text x="37.7" y="256.7" transform="rotate(-90 37.7 256.7)">V15</text>
<text x="74.8" y="257.4">V3P3</text>
<text x="103.2" y="257.4">DGND</text>
<text x="155.8" y="256.7" transform="rotate(-90 155.8 256.7)">V24</text>
<text x="207.9" y="257.4">V24</text>
<text x="253.9" y="257.4">V3P3</text>
<text x="282.3" y="257.4">LINK_TX</text>
<text x="206.6" y="262.5">DGND</text>
<text x="207.9" y="259.9">V24</text>
<text x="74.2" y="267.5">N_DCDC_107</text>
<text x="108.3" y="267.5">N_DCDC_105</text>
<text x="206.6" y="265">DGND</text>
<text x="207.9" y="267.5">V15</text>
<text x="253.2" y="267.5">N_DCDC_134</text>
<text x="287.4" y="267.5">LINK_RX</text>
<text x="14.5" y="275.2">N_DCDC_107</text>
<text x="14.5" y="270.1">N_DCDC_106</text>
<text x="21.2" y="272.6">V15</text>
<text x="58.8" y="270.1">N_DCDC_105</text>
<text x="133.8" y="275.2">CTL_KPARB</text>
<text x="134" y="272.6">CTL_KPARA</text>
<text x="134.9" y="270.1">CTL_KSER</text>
<text x="176.9" y="275.2">COIL_KOUT</text>
<text x="176.9" y="272.6">COIL_KPREA</text>
<text x="176.9" y="270.1">COIL_KPREB</text>
<text x="201.2" y="275.2">N_DCDC_135</text>
<text x="201.2" y="272.6">N_DCDC_134</text>
<text x="207.9" y="270.1">V15</text>
<text x="74.2" y="277.7">N_DCDC_105</text>
<text x="108.3" y="277.7">V3P3</text>
<text x="133.9" y="280.2">CTL_KPREA</text>
<text x="134.9" y="277.7">CTL_KOUT</text>
<text x="176.9" y="280.2">COIL_KPARA</text>
<text x="176.9" y="277.7">COIL_KPARB</text>
<text x="205.1" y="277.7">EN_PFC</text>
<text x="205.3" y="280.2">EN_LLC</text>
<text x="253.9" y="277.7">V3P3</text>
<text x="282.3" y="277.7">LINK_RX</text>
<text x="37.7" y="287.1" transform="rotate(-90 37.7 287.1)">DGND</text>
<text x="74.8" y="287.9">V3P3</text>
<text x="103.2" y="287.9">N_DCDC_106</text>
<text x="133.8" y="282.8">CTL_KPREB</text>
<text x="138.1" y="287.9">DGND</text>
<text x="138.1" y="285.3">DGND</text>
<text x="176.9" y="282.8">COIL_KSER</text>
<text x="206.6" y="282.8">DGND</text>
<text x="206.6" y="285.3">DGND</text>
<text x="208.8" y="287.9">PE</text>
<text x="74.2" y="298">N_DCDC_106</text>
<text x="108.3" y="298">DGND</text>
<text x="155.8" y="299.8" transform="rotate(-90 155.8 299.8)">DGND</text>
<text x="16.2" y="301.8">V15</text>
<text x="43.6" y="301.8">DGND</text>
<text x="201.2" y="304.4">N_DCDC_135</text>
<text x="235.3" y="304.4">LINK_TX</text>
</g>
<g font-size="1" fill="#a90000">
<text x="99.4" y="29">1</text>
<text x="107.7" y="29">2</text>
<text x="138.7" y="29">1</text>
<text x="147.1" y="29">2</text>
<text x="246.7" y="29">1</text>
<text x="255.1" y="29">2</text>
<text x="99.4" y="39.2">1</text>
<text x="107.7" y="39.2">2</text>
<text x="138.7" y="39.2">1</text>
<text x="147.1" y="39.2">2</text>
<text x="95.6" y="49.3">1</text>
<text x="103.9" y="49.3">2</text>
<text x="138.7" y="49.3">1</text>
<text x="147.1" y="49.3">2</text>
<text x="95.6" y="59.5">1</text>
<text x="103.9" y="59.5">2</text>
<text x="95.6" y="69.7">1</text>
<text x="103.9" y="69.7">2</text>
<text x="194.6" y="73.5">1</text>
<text x="203" y="73.5">2</text>
<text x="132.4" y="168.7">1</text>
<text x="140.8" y="168.7">2</text>
<text x="175.6" y="168.7">1</text>
<text x="183.9" y="168.7">2</text>
<text x="226.4" y="168.7">1</text>
<text x="234.7" y="168.7">2</text>
<text x="133.7" y="178.9">1</text>
<text x="142" y="178.9">2</text>
<text x="133.7" y="189">1</text>
<text x="142" y="189">2</text>
<text x="132.4" y="199.2">1</text>
<text x="140.8" y="199.2">2</text>
<text x="136.2" y="209.4">1</text>
<text x="144.6" y="209.4">2</text>
<text x="85.4" y="215.7">1</text>
<text x="93.8" y="215.7">2</text>
<text x="86.7" y="256.4">1</text>
<text x="95" y="256.4">2</text>
<text x="265.7" y="256.4">1</text>
<text x="274.1" y="256.4">2</text>
<text x="91.7" y="266.5">1</text>
<text x="100.1" y="266.5">2</text>
<text x="270.8" y="266.5">1</text>
<text x="279.2" y="266.5">2</text>
<text x="91.7" y="276.7">1</text>
<text x="100.1" y="276.7">2</text>
<text x="265.7" y="276.7">1</text>
<text x="274.1" y="276.7">2</text>
<text x="86.7" y="286.8">1</text>
<text x="95" y="286.8">2</text>
<text x="91.7" y="297">1</text>
<text x="100.1" y="297">2</text>
<text x="27" y="300.8">1</text>
<text x="35.4" y="300.8">2</text>
<text x="218.7" y="303.3">1</text>
<text x="227.1" y="303.3">2</text>
</g>
<g font-size="1" fill="#006464">
<text x="101.3" y="26.2">CLLCA1</text>
<text x="140.6" y="26.2">CLLCD3</text>
<text x="247.6" y="26.2">RLLCBOOT</text>
<text x="102.7" y="33.8">1uF</text>
<text x="141.1" y="33.8">100nF</text>
<text x="250" y="33.8">10k</text>
<text x="27.8" y="37.6">ULLC</text>
<text x="101.3" y="36.3">CLLCA2</text>
<text x="140.7" y="36.3">FBLLCA</text>
<text x="188.8" y="37.6">JSWDLLC</text>
<text x="34.8" y="42.7">PC13</text>
<text x="34.8" y="45.2">PF9</text>
<text x="34.8" y="47.8">PF10</text>
<text x="49.9" y="47.8">PD12</text>
<text x="50.9" y="42.7">PD8</text>
<text x="50.9" y="45.2">PD9</text>
<text x="97.4" y="46.5">CLLCD0</text>
<text x="101.7" y="43.9">100nF</text>
<text x="140.2" y="46.5">RLLCRST</text>
<text x="142.4" y="43.9">0R</text>
<text x="198.6" y="42.7">DIO</text>
<text x="198.6" y="45.2">CLK</text>
<text x="198.6" y="47.8">RST</text>
<text x="34.8" y="50.3">NRST-PG10</text>
<text x="34.8" y="52.8">PC0</text>
<text x="49.9" y="50.3">PD13</text>
<text x="49.9" y="52.8">PD15</text>
<text x="34.8" y="55.4">PC1</text>
<text x="34.8" y="57.9">PC2</text>
<text x="51" y="55.4">PA8</text>
<text x="51" y="57.9">PA9</text>
<text x="97.4" y="56.6">CLLCD1</text>
<text x="97.9" y="54.1">100nF</text>
<text x="142" y="54.1">10k</text>
<text x="183.6" y="55.4">HDR-1x5-2.54</text>
<text x="34.8" y="60.5">PC3</text>
<text x="34.8" y="63">PA0</text>
<text x="34.8" y="65.5">PA1</text>
<text x="50.1" y="60.5">PA10</text>
<text x="50.1" y="63">PA11</text>
<text x="50.1" y="65.5">PA12</text>
<text x="97.9" y="64.3">100nF</text>
<text x="34.8" y="68.1">PA2</text>
<text x="34.8" y="70.6">PA5</text>
<text x="50.1" y="68.1">PA13</text>
<text x="50.1" y="70.6">PA14</text>
<text x="97.4" y="66.8">CLLCD2</text>
<text x="196.1" y="70.6">CLLCRST</text>
<text x="34.8" y="73.2">PA6</text>
<text x="34.8" y="75.7">PB0</text>
<text x="49.9" y="75.7">PC10</text>
<text x="50.1" y="73.2">PA15</text>
<text x="97.9" y="74.4">100nF</text>
<text x="34.8" y="78.2">PB1</text>
<text x="34.8" y="80.8">PB2</text>
<text x="34.8" y="83.3">VDDA</text>
<text x="49.9" y="78.2">PC11</text>
<text x="49.9" y="80.8">PC12</text>
<text x="50.9" y="83.3">PD0</text>
<text x="196.9" y="78.2">100nF</text>
<text x="34.8" y="85.9">PE8</text>
<text x="34.8" y="88.4">PE9</text>
<text x="50.9" y="85.9">PD1</text>
<text x="50.9" y="88.4">PD2</text>
<text x="34.8" y="90.9">PE10</text>
<text x="34.8" y="93.5">PE11</text>
<text x="50.9" y="90.9">PD3</text>
<text x="50.9" y="93.5">PD4</text>
<text x="34.8" y="96">PE12</text>
<text x="34.8" y="98.6">PE13</text>
<text x="34.8" y="101.1">PE14</text>
<text x="50.9" y="96">PD5</text>
<text x="50.9" y="98.6">PD6</text>
<text x="50.9" y="101.1">PD7</text>
<text x="34.8" y="103.6">PB10</text>
<text x="34.8" y="106.2">PB11</text>
<text x="50.9" y="103.6">PB5</text>
<text x="50.9" y="106.2">PB6</text>
<text x="34.8" y="108.7">PB12</text>
<text x="34.8" y="111.3">PB13</text>
<text x="34.8" y="113.8">PB14</text>
<text x="50.9" y="108.7">PB7</text>
<text x="50.9" y="111.3">PB8</text>
<text x="50.9" y="113.8">PB9</text>
<text x="34.8" y="116.3">PB15</text>
<text x="20.1" y="124">GD32G553VET6</text>
<text x="135.1" y="165.9">CSFB</text>
<text x="177.6" y="165.9">RWPUB</text>
<text x="228.7" y="165.9">RAGTB</text>
<text x="134.7" y="173.5">100nF</text>
<text x="178.9" y="173.5">10k</text>
<text x="230" y="173.5">0R</text>
<text x="24" y="177.3">UANDB</text>
<text x="79.8" y="177.3">USUPB</text>
<text x="135.9" y="176">RENLB</text>
<text x="32.3" y="182.4">A1</text>
<text x="32.3" y="184.9">B1</text>
<text x="44.4" y="182.4">Y1</text>
<text x="88.1" y="182.4">SET0</text>
<text x="88.1" y="184.9">SET1</text>
<text x="136.5" y="183.6">100k</text>
<text x="32.3" y="187.5">A2</text>
<text x="32.3" y="190">B2</text>
<text x="88.1" y="187.5">WDI</text>
<text x="88.1" y="190">WDO#</text>
<text x="135.8" y="186.2">RENRB</text>
<text x="32.3" y="192.5">C2</text>
<text x="32.3" y="195.1">A3</text>
<text x="32.3" y="197.6">B3</text>
<text x="73" y="197.6">TPS3430-class</text>
<text x="134.8" y="196.3">RFLTB</text>
<text x="136.5" y="193.8">100k</text>
<text x="32.3" y="200.2">C3</text>
<text x="32.3" y="202.7">C1</text>
<text x="135.4" y="204">4.7k</text>
<text x="138.3" y="206.5">RGPDB</text>
<text x="23.1" y="210.3">74HC11</text>
<text x="87.8" y="212.9">CFLTB</text>
<text x="139.5" y="214.1">10k</text>
<text x="88.7" y="220.5">1nF</text>
<text x="88.8" y="253.5">CBKOB</text>
<text x="215" y="252.2">JICB</text>
<text x="221.5" y="257.3">V24A</text>
<text x="268" y="253.5">RBLRX</text>
<text x="89.5" y="261.1">22uF</text>
<text x="94" y="263.7">CBSTB</text>
<text x="221.5" y="259.8">V24B</text>
<text x="221.5" y="262.4">GNDA</text>
<text x="269" y="261.1">10k</text>
<text x="273.2" y="263.7">RBLTS</text>
<text x="27.4" y="264.9">UBKB</text>
<text x="146.8" y="264.9">ULB</text>
<text x="221.5" y="264.9">GNDB</text>
<text x="221.5" y="267.5">V15A</text>
<text x="34.8" y="270">FB</text>
<text x="34.8" y="272.5">EN</text>
<text x="34.8" y="275.1">BOOT</text>
<text x="46.7" y="270">SW</text>
<text x="94.1" y="271.3">100nF</text>
<text x="94.5" y="273.8">LBKB</text>
<text x="152.9" y="270">IN1</text>
<text x="152.9" y="272.5">IN2</text>
<text x="152.9" y="275.1">IN3</text>
<text x="163.1" y="270">OUT6</text>
<text x="163.1" y="272.5">OUT5</text>
<text x="163.1" y="275.1">OUT4</text>
<text x="221.5" y="270">V15B</text>
<text x="221.5" y="272.5">LTX</text>
<text x="221.5" y="275.1">LRX</text>
<text x="268.1" y="273.8">RBLTX</text>
<text x="274" y="271.3">100</text>
<text x="91.5" y="281.4">IND-10u-3A</text>
<text x="152.9" y="277.6">IN4</text>
<text x="152.9" y="280.2">IN5</text>
<text x="163.1" y="277.6">OUT3</text>
<text x="163.1" y="280.2">OUT2</text>
<text x="221.5" y="277.6">EN</text>
<text x="221.5" y="280.2">KILL</text>
<text x="269" y="281.4">10k</text>
<text x="18.7" y="282.7">TPS54202-class</text>
<text x="88.4" y="284">RBKF1B</text>
<text x="152.9" y="282.7">IN6</text>
<text x="152.9" y="285.2">IN7</text>
<text x="152.9" y="287.8">IN8</text>
<text x="163.1" y="282.7">OUT1</text>
<text x="221.5" y="282.7">SP1</text>
<text x="221.5" y="285.2">SP2</text>
<text x="221.5" y="287.8">SHLD</text>
<text x="89.2" y="291.6">45.3k</text>
<text x="29.4" y="297.9">CBKIB</text>
<text x="93.5" y="294.1">RBKF2B</text>
<text x="142" y="295.4">ULN2803A</text>
<text x="207.2" y="295.4">MICROFIT3-16</text>
<text x="29.8" y="305.6">10uF</text>
<text x="95" y="301.8">10k</text>
<text x="221" y="300.5">RBLRS</text>
<text x="222" y="308.1">100</text>
</g>
<g font-size=".8" fill="#a90000">
<text x="31.9" y="41.7">7</text>
<text x="36.6" y="38.3" transform="rotate(-90 36.6 38.3)">24</text>
<text x="39.1" y="38.3" transform="rotate(-90 39.1 38.3)">49</text>
<text x="41.7" y="38.3" transform="rotate(-90 41.7 38.3)">64</text>
<text x="44.2" y="38.3" transform="rotate(-90 44.2 38.3)">75</text>
<text x="46.8" y="38.6" transform="rotate(-90 46.8 38.6)">100</text>
<text x="55.7" y="41.7">55</text>
<text x="195.8" y="41.7">2</text>
<text x="200.4" y="37.9" transform="rotate(-90 200.4 37.9)">1</text>
<text x="31.6" y="44.2">10</text>
<text x="31.6" y="46.8">11</text>
<text x="55.7" y="44.2">56</text>
<text x="55.7" y="46.8">59</text>
<text x="195.8" y="44.2">3</text>
<text x="195.8" y="46.8">4</text>
<text x="31.6" y="49.3">14</text>
<text x="31.6" y="51.8">15</text>
<text x="55.7" y="49.3">60</text>
<text x="55.7" y="51.8">62</text>
<text x="31.6" y="54.4">16</text>
<text x="31.6" y="56.9">17</text>
<text x="31.6" y="59.5">18</text>
<text x="55.7" y="54.4">69</text>
<text x="55.7" y="56.9">70</text>
<text x="55.7" y="59.5">71</text>
<text x="200.4" y="54.4" transform="rotate(-90 200.4 54.4)">5</text>
<text x="31.6" y="62">20</text>
<text x="31.6" y="64.5">21</text>
<text x="55.7" y="62">72</text>
<text x="55.7" y="64.5">73</text>
<text x="31.6" y="67.1">22</text>
<text x="31.6" y="69.6">27</text>
<text x="55.7" y="67.1">76</text>
<text x="55.7" y="69.6">77</text>
<text x="31.6" y="72.2">28</text>
<text x="31.6" y="74.7">32</text>
<text x="31.6" y="77.2">33</text>
<text x="55.7" y="72.2">78</text>
<text x="55.7" y="74.7">79</text>
<text x="55.7" y="77.2">80</text>
<text x="31.6" y="79.8">34</text>
<text x="31.6" y="82.3">37</text>
<text x="55.7" y="79.8">81</text>
<text x="55.7" y="82.3">82</text>
<text x="31.6" y="84.9">39</text>
<text x="31.6" y="87.4">40</text>
<text x="31.6" y="89.9">41</text>
<text x="55.7" y="84.9">83</text>
<text x="55.7" y="87.4">84</text>
<text x="55.7" y="89.9">85</text>
<text x="31.6" y="92.5">42</text>
<text x="31.6" y="95">43</text>
<text x="55.7" y="92.5">86</text>
<text x="55.7" y="95">87</text>
<text x="31.6" y="97.6">44</text>
<text x="31.6" y="100.1">45</text>
<text x="55.7" y="97.6">88</text>
<text x="55.7" y="100.1">89</text>
<text x="31.6" y="102.6">47</text>
<text x="31.6" y="105.2">50</text>
<text x="31.6" y="107.7">51</text>
<text x="55.7" y="102.6">92</text>
<text x="55.7" y="105.2">93</text>
<text x="55.7" y="107.7">94</text>
<text x="31.6" y="110.3">52</text>
<text x="31.6" y="112.8">53</text>
<text x="55.7" y="110.3">95</text>
<text x="55.7" y="112.8">96</text>
<text x="31.6" y="115.3">54</text>
<text x="36.6" y="123.4" transform="rotate(-90 36.6 123.4)">23</text>
<text x="39.1" y="123.4" transform="rotate(-90 39.1 123.4)">48</text>
<text x="41.7" y="123.4" transform="rotate(-90 41.7 123.4)">63</text>
<text x="44.2" y="123.4" transform="rotate(-90 44.2 123.4)">74</text>
<text x="46.8" y="123.4" transform="rotate(-90 46.8 123.4)">99</text>
<text x="34.1" y="178" transform="rotate(-90 34.1 178)">14</text>
<text x="89.9" y="177.6" transform="rotate(-90 89.9 177.6)">1</text>
<text x="92.5" y="178" transform="rotate(-90 92.5 178)">10</text>
<text x="29.4" y="181.4">1</text>
<text x="29.4" y="183.9">2</text>
<text x="48.1" y="181.4">12</text>
<text x="85.3" y="181.4">3</text>
<text x="85.3" y="183.9">6</text>
<text x="29.4" y="186.5">3</text>
<text x="29.4" y="189">4</text>
<text x="29.4" y="191.5">5</text>
<text x="85.3" y="186.5">7</text>
<text x="85.3" y="189">8</text>
<text x="29" y="196.6">10</text>
<text x="29.4" y="194.1">9</text>
<text x="89.9" y="196.7" transform="rotate(-90 89.9 196.7)">5</text>
<text x="92.5" y="197" transform="rotate(-90 92.5 197)">11</text>
<text x="29" y="199.2">11</text>
<text x="29" y="201.7">13</text>
<text x="34.1" y="209.4" transform="rotate(-90 34.1 209.4)">7</text>
<text x="218.6" y="256.3">1</text>
<text x="218.6" y="258.9">2</text>
<text x="218.6" y="261.4">3</text>
<text x="218.6" y="263.9">4</text>
<text x="31.9" y="269">4</text>
<text x="36.6" y="265.2" transform="rotate(-90 36.6 265.2)">3</text>
<text x="51" y="269">2</text>
<text x="150.1" y="269">1</text>
<text x="154.7" y="265.6" transform="rotate(-90 154.7 265.6)">10</text>
<text x="168.7" y="269">13</text>
<text x="218.6" y="266.5">5</text>
<text x="218.6" y="269">6</text>
<text x="31.9" y="271.6">5</text>
<text x="31.9" y="274.1">6</text>
<text x="150.1" y="271.6">2</text>
<text x="150.1" y="274.1">3</text>
<text x="168.7" y="271.6">14</text>
<text x="168.7" y="274.1">15</text>
<text x="218.6" y="271.6">7</text>
<text x="218.6" y="274.1">8</text>
<text x="36.6" y="281.7" transform="rotate(-90 36.6 281.7)">1</text>
<text x="150.1" y="276.6">4</text>
<text x="150.1" y="279.2">5</text>
<text x="150.1" y="281.7">6</text>
<text x="168.7" y="276.6">16</text>
<text x="168.7" y="279.2">17</text>
<text x="168.7" y="281.7">18</text>
<text x="218.3" y="279.2">10</text>
<text x="218.3" y="281.7">14</text>
<text x="218.6" y="276.6">9</text>
<text x="150.1" y="284.3">7</text>
<text x="150.1" y="286.8">8</text>
<text x="218.3" y="284.3">15</text>
<text x="218.3" y="286.8">16</text>
<text x="154.7" y="294.4" transform="rotate(-90 154.7 294.4)">9</text>
</g>
</svg>
